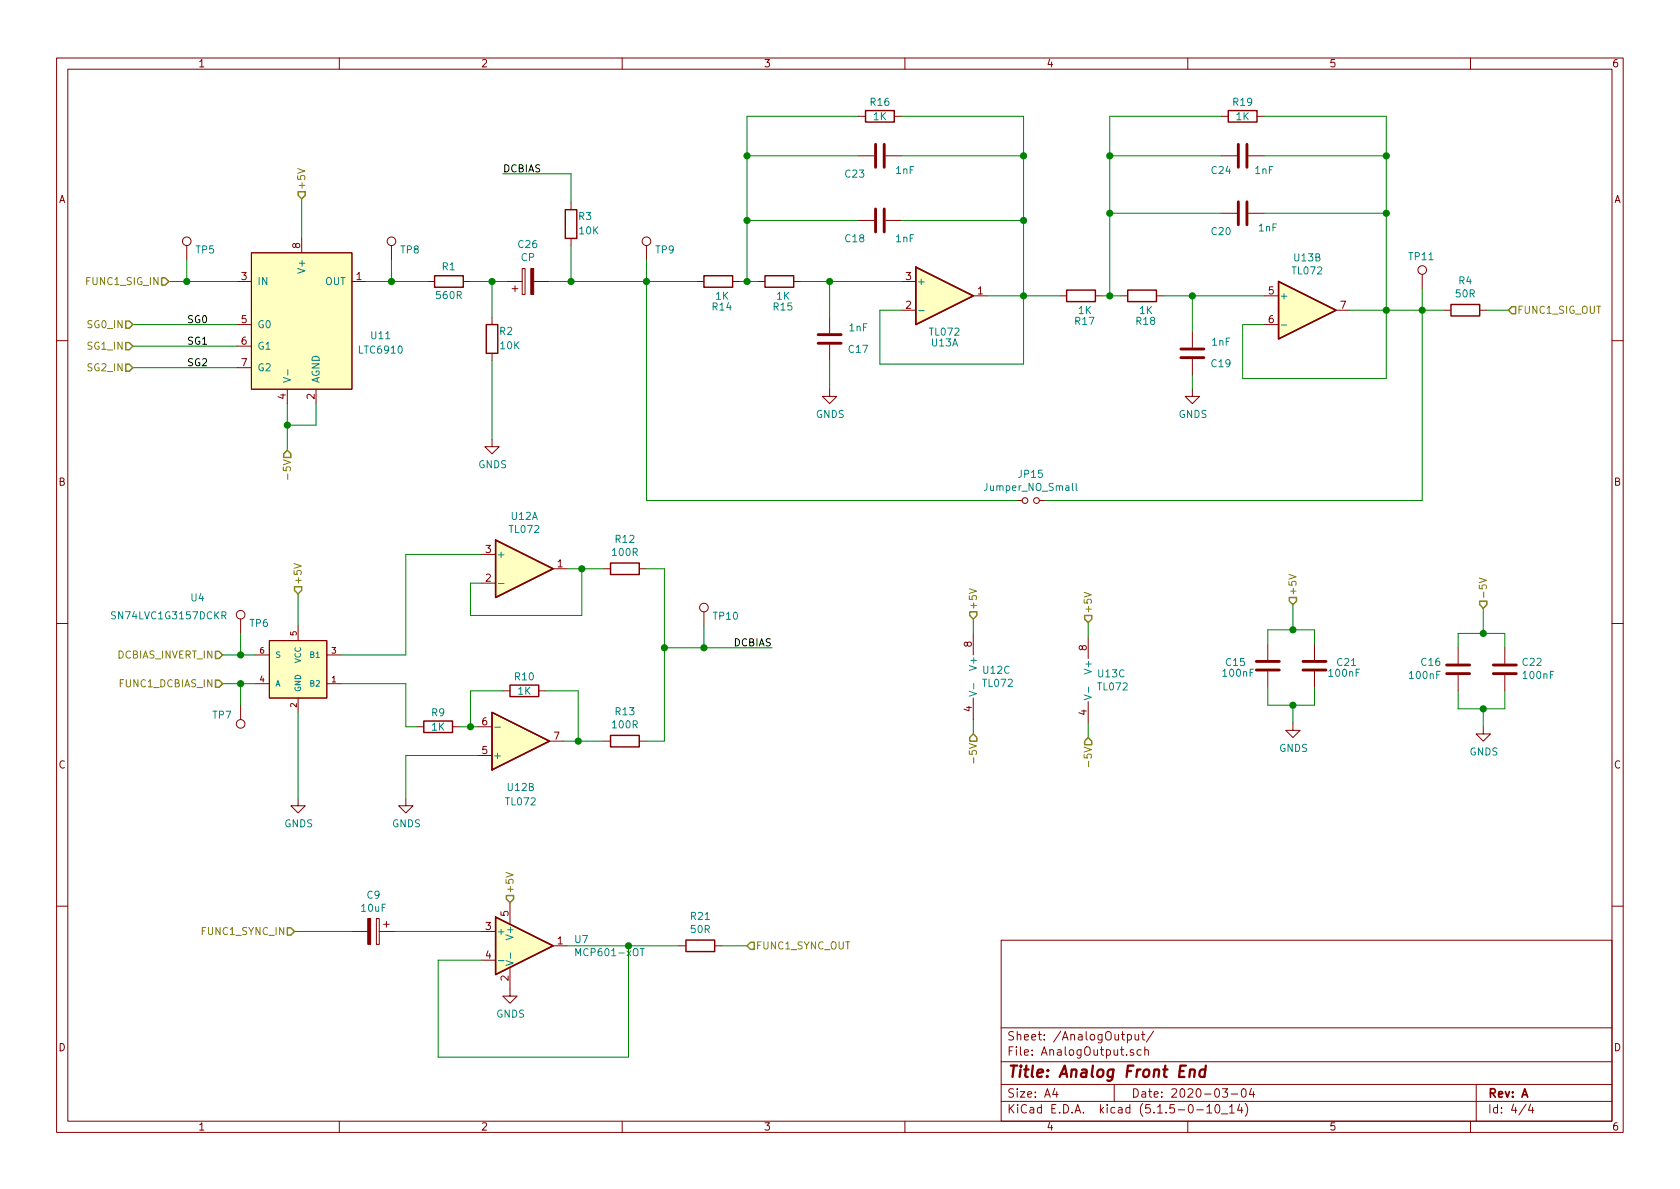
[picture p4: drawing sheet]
<svg xmlns="http://www.w3.org/2000/svg" width="297mm" height="210mm" viewBox="0 0 297 210" stroke-linecap="round" stroke-linejoin="round" font-family="sans-serif">
<g fill="none" stroke="#840000" stroke-width=".18">
<path d="M10 10.3h277v189.9h-277zM12 12.2h273v186.1h-273zM60 10.3v1.9M110 10.3v1.9M160 10.3v1.9M210 10.3v1.9M260 10.3v1.9M101 35.8v1.3M151.8 27.6h2.8M151.8 20.6h1.2M151.8 39h2.8M156.6 27.6h2.8"/>
<path d="M156.6 39h2.8M158.1 20.6h1.3M215.9 27.6h2.8M215.9 37.7h2.8M215.9 20.6h1.3M220.7 27.6h2.8M220.7 37.7h2.8M222.2 20.6h1.3M33 43.4v2.6M41.9 49.8h2.5M41.9 57.4h2.5M44.4 44.7h17.8v24.1h-17.8z"/>
<path d="M53.3 42.2v2.5M62.2 49.8h2.6M69.2 43.4v2.6M75.6 49.8h1.2M81.9 49.8h1.3M87 56.1v1.3M89.5 49.8h2.8M90.6 51h1M91.1 50.5v1.1M92.3 47.5h.5v4.6h-.5zM94.4 49.8h2.8M101 42.2v1.2"/>
<path d="M114.3 43.4v2.6M123.2 49.8h1.3M129.5 49.8h1.3M134 49.8h1.3M140.3 49.8h1.3M146.7 56.1v2.8M159.4 49.8h2.5M159.4 54.9h2.5M172.1 52.3h2.5M187.3 52.3h1.3M193.7 52.3h1.2M198.1 52.3h1.3"/>
<path d="M204.5 52.3h1.2M210.8 58.7v2.8M223.5 57.4h2.6M223.5 52.3h2.6M236.2 54.9h2.6M251.5 48.5v2.5M255.3 54.9h1.2M261.6 54.9h1.3M10 60.2h2M41.9 61.2h2.5M41.9 65h2.5M50.8 68.8v2.6"/>
<path d="M55.9 68.8v2.6M87 77.7v1.3h1.3l-1.3 1.3-1.3-1.3h1.3M87 62.5v1.2M146.7 68.8v1.3h1.3l-1.3 1.3-1.3-1.3h1.3M146.7 61v2.7M210.8 68.8v1.3h1.3l-1.3 1.3-1.3-1.3h1.3M210.8 63.5v2.8M285 60.2h2M85.1 98h2.5M179.7 88.5h1M183.8 88.5h1M10 110.3h2"/>
<path d="M42.5 109.5v2.5M45.1 115.8h2.5M47.6 113.3h10.2v10.1h-10.2zM52.7 110.7v2.6M57.8 115.8h2.5M85.1 103.1h2.5M97.8 100.6h2.5M106.7 100.6h1.2M113 100.6h1.3M124.5 108.2v2.5M172.1 112v3.8M192.4 112.6v3.9"/>
<path d="M224.2 113.9v2.8M224.2 118.7v2.8M232.4 113.9v2.8M232.4 118.7v2.8M257.8 114.5v2.8M257.8 119.4v2.8M266.1 114.5v2.8M266.1 119.4v2.8M285 110.3h2M42.5 124.7v2.5M45.1 120.9h2.5M52.7 123.4v2.6"/>
<path d="M57.8 120.9h2.5M73.7 128.5h1.2M80 128.5h1.3M84.5 128.5h2.5M84.5 133.6h2.5M88.9 122.2h1.3M95.2 122.2h1.3M97.2 131.1h2.5M106.7 131.1h1.2M113 131.1h1.3M172.1 123.4v3.8M192.4 124.1v3.8"/>
<path d="M228.6 127.9v1.3h1.3l-1.3 1.2-1.3-1.2h1.3M262.3 128.5v1.3h1.2l-1.2 1.3-1.3-1.3h1.3M52.7 141.2v1.3h1.3l-1.3 1.3-1.3-1.3h1.3M71.8 141.2v1.3h1.2l-1.2 1.3-1.3-1.3h1.3M90.2 159.6v3.8M10 160.2h2M62.2 164.7h2.8M66.5 162.4h.6v4.6h-.6zM67.1 164.7h2.7M67.8 163.4h1M68.3 162.9v1.1M85.1 164.7h2.5"/>
<path d="M85.1 169.8h2.5M90.2 171.1v5h1.2l-1.2 1.3-1.3-1.3h1.3M97.8 167.3h2.5M120 167.3h1.3M126.4 167.3h1.2M177 166.3h108v32h-108zM285 160.2h2M60 198.3v1.9M110 198.3v1.9M160 198.3v1.9M177 194.8h108M177 191.8h108"/>
<path d="M177 187.8h108M177 181.8h108M186.5 192.5l-.4 1h1M186.8 193v1M197 191.8v3M199.3 183l.5-.1 .3 .3-.1 .6-.2 .1-.5-.1M199.3 182.9v1.5M200.4 185.7a.37 .37 0 0 0-.6 .1l.1 .2 .5 .2 .1 .1-.2 .3-.5-.1M200.7 182.9v.8a.37 .37 0 0 0 .6 .1M201.3 182.9v1M201.8 185.7l-.5-.1-.3 .3 .1 .6 .2 .1 .5-.1M201.8 182.9h.6"/>
<path d="M202.1 182.4v1.3l.3 .2M202.4 185.7h.1a.37 .37 0 0 1 .5 .1v.8M202.4 185.1v1.5M204 182.3l-1.3 2M210 198.3v1.9M211.6 196.3h1.2M213.4 195.8l.4-.5v1.5M213.4 196.8h.8M215 195.4l.3-.1a.94 .94 0 0 1 0 1.5 .8 .8 0 0 1-.6-.6 .8 .8 0 0 1 .3-.8zM216 197h1.1M216.1 192.5h.9l-.4 .6 .4 .1v.7l-.2 .1-.7-.1M217.4 195.8l.4-.5v1.5"/>
<path d="M217.4 196.8h.8M217.7 193.5h1.1M219.2 195.2l-.4 1.1h.9M219.5 195.8v1M219.6 192.7l.4-.2a.94 .94 0 0 1 0 1.5 .82 .82 0 0 1-.4-1.3zM220.2 195.1a1.71 1.71 0 0 1 0 2.3M221.3 192.5l-.4 1h.9M221.6 193v1M260 198.3v1.9M261 191.8v6.5M269.8 195.2l-1.2 2M270.6 195.2l-.3 1.1h.9"/>
<path d="M271 195.8v1"/>
<circle cx="33" cy="42.7" r=".76"/>
<circle cx="69.2" cy="42.7" r=".76"/>
<circle cx="114.3" cy="42.7" r=".76"/>
<circle cx="251.5" cy="47.7" r=".76"/>
<circle cx="181.2" cy="88.5" r=".51"/>
<circle cx="183.3" cy="88.5" r=".51"/>
<circle cx="42.5" cy="108.7" r=".76"/>
<circle cx="124.5" cy="107.4" r=".76"/>
<circle cx="42.5" cy="128" r=".76"/>
</g>
<path d="M210.4 189.3a.52 .52 0 0 1 .9 .1l-.2 1M210.4 189.1l-.1 1.3M213.1 189.2a.68 .68 0 0 0-1 .3v.8l.3 .1 .6-.1M213.2 188.4l-.2 2" fill="none" stroke="#840000" stroke-width=".41"/>
<g fill="#ffffc2" stroke="#ffffc2" stroke-width=".18">
<path d="M87.6 162.2l10.2 5.1-10.2 5z"/>
<path d="M44.4 44.7h17.8v24.1h-17.8z"/>
<path d="M47.6 113.3h10.2v10.1h-10.2z"/>
<path d="M226.1 49.8l10.1 5.1-10.1 5z"/>
<path d="M161.9 47.2l10.2 5.1-10.2 5.1z"/>
<path d="M87 126l10.2 5.1-10.2 5z"/>
<path d="M87.6 95.5l10.2 5.1-10.2 5.1z"/>
</g>
<g fill="none" stroke="#840000" stroke-width=".25">
<path d="M153 19.6h5.1v2h-5.1zM217.2 19.6h5v2h-5zM99.9 37.1h2.1v5.1h-2.1zM76.8 48.8h5.1v2h-5.1zM86 57.4h2v5.1h-2zM124.5 48.8h5v2h-5zM135.3 48.8h5v2h-5zM161.9 47.2l10.2 5.1-10.2 5.1zM188.6 51.3h5.1v2h-5.1zM199.4 51.3h5.1v2h-5.1zM226.1 49.8l10.1 5.1-10.1 5zM256.5 53.8h5.1v2.1h-5.1z"/>
<path d="M87.6 95.5l10.2 5.1-10.2 5.1zM107.9 99.6h5.1v2h-5.1zM74.9 127.5h5.1v2h-5.1zM87 126l10.2 5.1-10.2 5zM90.2 121.2h5v2h-5zM107.9 130h5.1v2.1h-5.1zM87.6 162.2l10.2 5.1-10.2 5zM121.3 166.2h5.1v2.1h-5.1z"/>
</g>
<g fill="none" stroke="#008484" stroke-width=".18">
<path d="M162.4 54.9h1M226.5 57.5h1M50.1 66.7l1.3 .5-1.3 .4M50.9 65.4v.9M190.3 85.5v1.1l.1 .1M39.2 108.8h.7v-.5l-.2-.1h-.5v1.2M39.5 108.8l.5 .6M88.1 103.2h1M87.5 128.6h1M171.4 122.2l1.2 .5-1.2 .4M172.2 120.9v.9M191.7 122.9l1.3 .4-1.3 .4"/>
<path d="M192.5 121.5v1M88.1 169.9h1M89.5 169.9l1.2 .4-1.2 .4M90.2 168.5v1M101.8 169v-1.3l.4 1 .4-1v1.3M113.2 167.7h.7"/>
</g>
<g fill="#840000" stroke="#840000" stroke-width=".18">
<path d="M65 162.4h.5v4.6h-.5z"/>
<path d="M93.9 47.5h.5v4.6h-.5z"/>
</g>
<g fill="none" stroke="#840000" stroke-width=".51">
<path d="M154.8 25.5v4.1M154.8 37v4M156.3 25.5v4.1M156.3 37v4M218.9 25.5v4.1M218.9 35.7v4M220.5 25.5v4.1M220.5 35.7v4M144.7 59.2h4M144.7 60.7h4M208.8 61.7h4.1M208.8 63.2h4.1"/>
<path d="M222.1 118.5h4.1M222.1 117h4.1M230.4 118.5h4M230.4 117h4M255.8 117.6h4M255.8 119.1h4M264 117.6h4.1M264 119.1h4.1"/>
</g>
<g fill="none" stroke="#008400" stroke-width=".18">
<path d="M53.3 35.2v7M88.9 30.7h12.1v5.1M132.1 39h19.7M132.1 27.6h19.7M151.8 20.6h-19.7v29.2M159.4 20.6h21.6v43.8h-25.4v-9.5h3.8M159.4 39h21.6M159.4 27.6h21.6M196.2 37.7h19.7M196.2 27.6h19.7M215.9 20.6h-19.7v31.7M223.5 20.6h21.6v46.3h-25.4v-9.5h3.8"/>
<path d="M223.5 37.7h21.6M223.5 27.6h21.6M23.5 57.4h18.4M29.8 49.8h12.1M33 46v3.8M64.8 49.8h10.8M69.2 46v3.8M83.2 49.8h6.3M87 49.8v6.3M97.2 49.8h26M101 43.4v6.4M114.3 46v42.5h65.4"/>
<path d="M130.8 49.8h3.2M141.6 49.8h17.8M146.7 49.8v6.3M174.6 52.3h12.7M194.9 52.3h3.2M205.7 52.3h17.8M210.8 52.3v6.4M238.8 54.9h16.5M251.5 51v37.5h-66.7M262.9 54.9h3.8M23.5 61.2h18.4M23.5 65h18.4"/>
<path d="M50.8 71.4v8.2M55.9 71.4v3.8h-5.1M87 63.7v14M146.7 63.7v5.1M210.8 66.3v2.5M85.1 98h-13.3v17.8h-11.5M39.4 115.8h5.7M42.5 112v3.8M52.7 105v5.7M100.3 100.6h6.4M102.9 100.6v8.2h-19.7v-5.7h1.9M114.3 100.6h3.2v30.5h-3.2"/>
<path d="M117.5 114.5h19M124.5 110.7v3.8M172.1 109.5v2.5M192.4 110.1v2.5M224.2 113.9v-2.5h8.2v2.5M228.6 106.9v4.5M257.8 114.5v-2.5h8.3v2.5M262.3 107.6v4.4M39.4 120.9h5.7M42.5 120.9v3.8M52.7 126v15.2M60.3 120.9h11.5v7.6h1.9"/>
<path d="M81.3 128.5h3.2M84.5 133.6h-12.7v7.6M88.9 122.2h-5.7v6.3M96.5 122.2h5.7v8.9M99.7 131.1h7M172.1 127.2v2.6M192.4 127.9v2.5M224.2 121.5v3.2h8.2v-3.2M228.6 124.7v3.2M257.8 122.2v3.1h8.3v-3.1M262.3 125.3v3.2M52.1 164.7h10.1"/>
<path d="M69.8 164.7h15.3M100.3 167.3h19.7M111.1 167.3v19.6h-33.6v-17.1h7.6M127.6 167.3h4.5"/>
</g>
<g fill="none" stroke="#848400" stroke-width=".25">
<path d="M52.7 33.9h1.3v.6l-.7 .7-.6-.7zM22.2 56.8h.7l.6 .6-.6 .6h-.7zM28.6 49.1h.6l.6 .7-.6 .6h-.6zM267.3 54.2h.7v1.3h-.7l-.6-.6zM22.2 60.6h.7l.6 .6-.6 .6h-.7zM22.2 64.4h.7l.6 .6-.6 .7h-.7zM50.8 79.6l.6 .7v.6h-1.2v-.6zM38.1 115.2h.6l.7 .6-.7 .7h-.6zM52.1 103.8h1.2v.6l-.6 .6-.6-.6zM171.4 108.2h1.3v.6l-.6 .7-.7-.7zM191.8 108.8h1.2v.7l-.6 .6-.6-.6zM228 105.7h1.2v.6l-.6 .6-.6-.6z"/>
<path d="M261.6 106.3h1.3v.6l-.6 .7-.7-.7zM38.1 120.3h.6l.7 .6-.7 .6h-.6zM172.1 129.8l.6 .6v.7h-1.3v-.7zM192.4 130.4l.6 .7v.6h-1.2v-.6zM89.5 158.4h1.3v.6l-.6 .6-.7-.6zM50.8 164.1h.6l.7 .6-.7 .6h-.6zM132.7 166.6h.6v1.3h-.6l-.6-.6z"/>
</g>
<path d="M52.6 29.8l1.3 .4-1.3 .5M50.9 83.8v1M52 99.7l1.3 .4-1.3 .4M171.4 104.1l1.2 .4-1.2 .4M191.7 104.7l1.3 .5-1.3 .4M227.9 101.6l1.3 .4-1.3 .4M261.5 102.2l1.3 .4-1.3 .4M172.2 134v.9M192.5 134.6v1M89.5 154.3l1.2 .4-1.2 .4" fill="none" stroke="#848400" stroke-width=".18"/>
<g fill="#008400" stroke="#008400" stroke-width=".25">
<circle cx="146.7" cy="49.8" r=".51"/>
<circle cx="132.1" cy="49.8" r=".51"/>
<circle cx="42.5" cy="115.8" r=".51"/>
<circle cx="228.6" cy="124.7" r=".51"/>
<circle cx="251.5" cy="54.9" r=".51"/>
<circle cx="262.3" cy="125.3" r=".51"/>
<circle cx="124.5" cy="114.5" r=".51"/>
<circle cx="262.3" cy="112" r=".51"/>
<circle cx="42.5" cy="120.9" r=".51"/>
<circle cx="181" cy="52.3" r=".51"/>
<circle cx="69.2" cy="49.8" r=".51"/>
<circle cx="117.5" cy="114.5" r=".51"/>
<circle cx="102.9" cy="100.6" r=".51"/>
<circle cx="33" cy="49.8" r=".51"/>
<circle cx="196.2" cy="52.3" r=".51"/>
<circle cx="210.8" cy="52.3" r=".51"/>
<circle cx="245.1" cy="54.9" r=".51"/>
<circle cx="101" cy="49.8" r=".51"/>
<circle cx="196.2" cy="37.7" r=".51"/>
<circle cx="50.8" cy="75.2" r=".51"/>
<circle cx="245.1" cy="37.7" r=".51"/>
<circle cx="102.2" cy="131.1" r=".51"/>
<circle cx="196.2" cy="27.6" r=".51"/>
<circle cx="111.1" cy="167.3" r=".51"/>
<circle cx="245.1" cy="27.6" r=".51"/>
<circle cx="87" cy="49.8" r=".51"/>
<circle cx="132.1" cy="39" r=".51"/>
<circle cx="181" cy="39" r=".51"/>
<circle cx="181" cy="27.6" r=".51"/>
<circle cx="132.1" cy="27.6" r=".51"/>
<circle cx="83.2" cy="128.5" r=".51"/>
<circle cx="114.3" cy="49.8" r=".51"/>
<circle cx="228.6" cy="111.4" r=".51"/>
</g>
<text font-size="2.8" fill="#840000" x="178" y="190.5">Title: Analog Front End</text>
<g font-size="2.1" fill="#840000">
<text x="178" y="184">Sheet: /AnalogOutput/</text>
<text x="178" y="186.7">File: AnalogOutput.sch</text>
<text x="178" y="196.9">KiCad E.D.A. kicad (5.1.5-0-10_14)</text>
<text x="178" y="194.1">Size: A4</text>
<text x="200" y="194.1">Date: 2020-03-04</text>
<text x="263" y="194.1">Rev: A</text>
<text x="263" y="196.9">Id: 4/4</text>
</g>
<g font-size="1.8" fill="#840000">
<text x="35" y="11.9">1</text>
<text x="85" y="11.9">2</text>
<text x="135" y="11.9">3</text>
<text x="185" y="11.9">4</text>
<text x="235" y="11.9">5</text>
<text x="285" y="11.9">6</text>
<text x="10.4" y="35.9">A</text>
<text x="285.4" y="35.9">A</text>
<text x="53.1" y="43.9" transform="rotate(-90 53.1 43.9)">8</text>
<text x="42.7" y="49.5">3</text>
<text x="63" y="49.5">1</text>
<text x="160.2" y="49.5">3</text>
<text x="172.9" y="52.1">1</text>
<text x="224.3" y="52.1">5</text>
<text x="42.7" y="57.1">5</text>
<text x="160.2" y="54.6">2</text>
<text x="224.3" y="57.1">6</text>
<text x="237" y="54.6">7</text>
<text x="42.7" y="61">6</text>
<text x="42.7" y="64.8">7</text>
<text x="50.5" y="70.6" transform="rotate(-90 50.5 70.6)">4</text>
<text x="55.6" y="70.6" transform="rotate(-90 55.6 70.6)">2</text>
<text x="10.4" y="85.9">B</text>
<text x="285.4" y="85.9">B</text>
<text x="85.9" y="97.8">3</text>
<text x="98.6" y="100.3">1</text>
<text x="85.9" y="102.9">2</text>
<text x="171.8" y="114.4" transform="rotate(-90 171.8 114.4)">8</text>
<text x="192.2" y="115" transform="rotate(-90 192.2 115)">8</text>
<text x="171.8" y="125.8" transform="rotate(-90 171.8 125.8)">4</text>
<text x="85.2" y="128.3">6</text>
<text x="97.9" y="130.8">7</text>
<text x="192.2" y="126.5" transform="rotate(-90 192.2 126.5)">4</text>
<text x="10.4" y="135.9">C</text>
<text x="85.2" y="133.3">5</text>
<text x="285.4" y="135.9">C</text>
<text x="85.9" y="164.5">3</text>
<text x="89.9" y="162" transform="rotate(-90 89.9 162)">5</text>
<text x="98.6" y="167">1</text>
<text x="85.9" y="169.5">4</text>
<text x="89.9" y="173.5" transform="rotate(-90 89.9 173.5)">2</text>
<text x="10.4" y="185.9">D</text>
<text x="285.4" y="185.9">D</text>
<text x="35" y="199.9">1</text>
<text x="85" y="199.9">2</text>
<text x="135" y="199.9">3</text>
<text x="185" y="199.9">4</text>
<text x="235" y="199.9">5</text>
<text x="285" y="199.9">6</text>
</g>
<g font-size="1.8" fill="#008484">
<text x="153.9" y="18.7">R16</text>
<text x="154.5" y="21.3">1K</text>
<text x="218.1" y="18.7">R19</text>
<text x="218.6" y="21.3">1K</text>
<text x="149.5" y="31.4">C23</text>
<text x="158.4" y="30.8">1nF</text>
<text x="214.3" y="30.8">C24</text>
<text x="221.9" y="30.8">1nF</text>
<text x="102.3" y="38.9">R3</text>
<text x="102.5" y="41.4">10K</text>
<text x="214.3" y="41.6">C20</text>
<text x="222.6" y="40.9">1nF</text>
<text x="34.7" y="44.8">TP5</text>
<text x="54" y="47.9" transform="rotate(-90 54 47.9)">V+</text>
<text x="70.9" y="44.8">TP8</text>
<text x="78.2" y="47.8">R1</text>
<text x="91.7" y="43.9">C26</text>
<text x="92.1" y="46.2">CP</text>
<text x="116" y="44.8">TP9</text>
<text x="149.5" y="42.8">C18</text>
<text x="158.4" y="42.8">1nF</text>
<text x="228.9" y="46.2">U13B</text>
<text x="249.2" y="46">TP11</text>
<text x="45.5" y="50.4">IN</text>
<text x="57.5" y="50.4">OUT</text>
<text x="77.3" y="52.9">560R</text>
<text x="126.6" y="53">1K</text>
<text x="137.4" y="53">1K</text>
<text x="162.1" y="50.4">+</text>
<text x="226.2" y="53">+</text>
<text x="228.6" y="48.5">TL072</text>
<text x="257.5" y="52.6">50R</text>
<text x="258" y="50.3">R4</text>
<text x="45.5" y="58">G0</text>
<text x="65.7" y="60">U11</text>
<text x="88.4" y="59.2">R2</text>
<text x="126" y="54.9">R14</text>
<text x="136.8" y="54.9">R15</text>
<text x="150.2" y="58.6">1nF</text>
<text x="164.5" y="59.4">TL072</text>
<text x="190.1" y="57.4">R17</text>
<text x="190.7" y="55.5">1K</text>
<text x="200.9" y="57.4">R18</text>
<text x="201.5" y="55.5">1K</text>
<text x="45.5" y="61.8">G1</text>
<text x="45.5" y="65.7">G2</text>
<text x="63.6" y="62.5">LTC6910</text>
<text x="88.5" y="61.8">10K</text>
<text x="150.1" y="62.4">C17</text>
<text x="164.7" y="61.3">U13A</text>
<text x="214.2" y="64.9">C19</text>
<text x="214.3" y="61.1">1nF</text>
<text x="56.5" y="67.8" transform="rotate(-90 56.5 67.8)">AGND</text>
<text x="144.3" y="73.9">GNDS</text>
<text x="208.4" y="73.9">GNDS</text>
<text x="84.6" y="82.8">GNDS</text>
<text x="174.4" y="86.8">Jumper_NO_Small</text>
<text x="180.2" y="84.5">JP15</text>
<text x="90.2" y="94.3">TL072</text>
<text x="90.4" y="91.9">U12A</text>
<text x="87.8" y="98.7">+</text>
<text x="108.4" y="98.3">100R</text>
<text x="108.9" y="96">R12</text>
<text x="33.8" y="106.3">U4</text>
<text x="20.2" y="109.5">SN74LVC1G3157DCKR</text>
<text x="44.2" y="110.9">TP6</text>
<text x="126.2" y="109.6">TP10</text>
<text x="172.7" y="118.2" transform="rotate(-90 172.7 118.2)">V+</text>
<text x="173.9" y="119.1">U12C</text>
<text x="193" y="118.8" transform="rotate(-90 193 118.8)">V+</text>
<text x="194.2" y="119.8">U13C</text>
<text x="216.4" y="119.7">100nF</text>
<text x="216.8" y="117.8">C15</text>
<text x="235.1" y="119.7">100nF</text>
<text x="236.5" y="117.8">C21</text>
<text x="251.4" y="117.7">C16</text>
<text x="269.3" y="117.7">C22</text>
<text x="91.1" y="120.3">R10</text>
<text x="91.6" y="122.9">1K</text>
<text x="173.9" y="121.5">TL072</text>
<text x="194.2" y="122.1">TL072</text>
<text x="249.4" y="120.1">100nF</text>
<text x="269.4" y="120.1">100nF</text>
<text x="37.6" y="127.1">TP7</text>
<text x="76.4" y="126.7">R9</text>
<text x="76.4" y="129.2">1K</text>
<text x="108.4" y="128.8">100R</text>
<text x="108.9" y="126.5">R13</text>
<text x="87.1" y="134.2">+</text>
<text x="226.2" y="133">GNDS</text>
<text x="259.8" y="133.6">GNDS</text>
<text x="89.5" y="142.4">TL072</text>
<text x="89.8" y="139.9">U12B</text>
<text x="50.3" y="146.3">GNDS</text>
<text x="69.3" y="146.3">GNDS</text>
<text x="64" y="161.2">10uF</text>
<text x="64.9" y="158.9">C9</text>
<text x="87.8" y="165.3">+</text>
<text x="90.8" y="165.8" transform="rotate(-90 90.8 165.8)">V+</text>
<text x="101.7" y="166.8">U7</text>
<text x="122.2" y="162.7">R21</text>
<text x="122.2" y="165">50R</text>
<text x="102.3" y="169.1">MCP601-xOT</text>
<text x="87.8" y="180">GNDS</text>
</g>
<g font-size="1.8" fill="#848400">
<text x="54" y="33.6" transform="rotate(-90 54 33.6)">+5V</text>
<text x="15.6" y="50.4">FUNC1_SIG_IN</text>
<text x="15.7" y="58">SG0_IN</text>
<text x="268.2" y="55.5">FUNC1_SIG_OUT</text>
<text x="15.7" y="61.8">SG1_IN</text>
<text x="15.7" y="65.7">SG2_IN</text>
<text x="51.4" y="83.9" transform="rotate(-90 51.4 83.9)">-5V</text>
<text x="53.3" y="103.5" transform="rotate(-90 53.3 103.5)">+5V</text>
<text x="172.7" y="107.9" transform="rotate(-90 172.7 107.9)">+5V</text>
<text x="229.2" y="105.4" transform="rotate(-90 229.2 105.4)">+5V</text>
<text x="262.9" y="106" transform="rotate(-90 262.9 106)">-5V</text>
<text x="193" y="108.6" transform="rotate(-90 193 108.6)">+5V</text>
<text x="20.9" y="116.5">DCBIAS_INVERT_IN</text>
<text x="21.4" y="121.5">FUNC1_DCBIAS_IN</text>
<text x="172.7" y="134.1" transform="rotate(-90 172.7 134.1)">-5V</text>
<text x="193" y="134.7" transform="rotate(-90 193 134.7)">-5V</text>
<text x="90.8" y="158.1" transform="rotate(-90 90.8 158.1)">+5V</text>
<text x="36" y="165.3">FUNC1_SYNC_IN</text>
<text x="133.6" y="167.9">FUNC1_SYNC_OUT</text>
</g>
<g font-size="1.8">
<text x="88.9" y="30.5">DCBIAS</text>
<text x="33" y="57.1">SG0</text>
<text x="33" y="61">SG1</text>
<text x="33" y="64.8">SG2</text>
<text x="129.7" y="114.3">DCBIAS</text>
</g>
<g font-size="1.4" fill="#840000">
<text x="52.5" y="112.4" transform="rotate(-90 52.5 112.4)">5</text>
<text x="46" y="115.6">6</text>
<text x="58.7" y="115.6">3</text>
<text x="46" y="120.6">4</text>
<text x="52.5" y="125.1" transform="rotate(-90 52.5 125.1)">2</text>
<text x="58.7" y="120.6">1</text>
</g>
<g font-size="1.4" fill="#008484">
<text x="48.6" y="116.3">S</text>
<text x="53.2" y="117.3" transform="rotate(-90 53.2 117.3)">VCC</text>
<text x="55" y="116.3">B1</text>
<text x="48.6" y="121.4">A</text>
<text x="53.2" y="122.4" transform="rotate(-90 53.2 122.4)">GND</text>
<text x="55" y="121.4">B2</text>
</g>
</svg>
